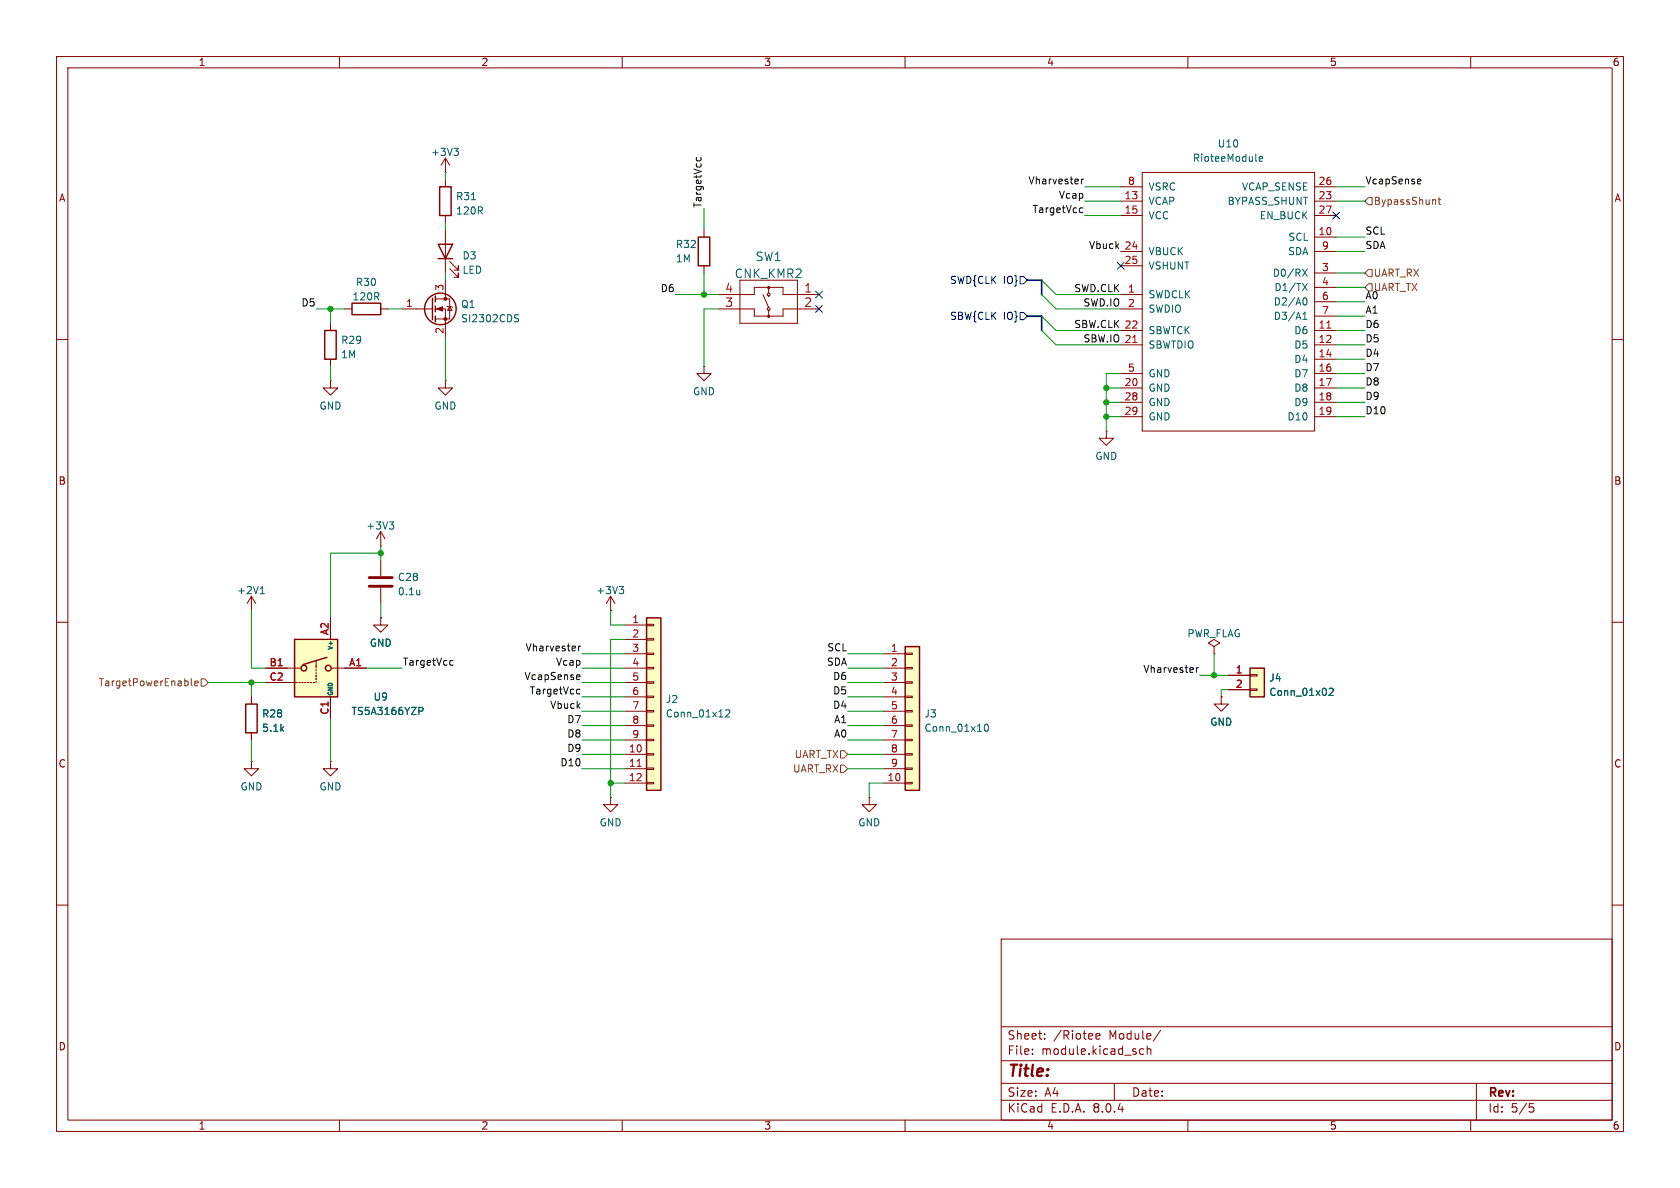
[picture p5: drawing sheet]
<svg xmlns="http://www.w3.org/2000/svg" width="297mm" height="210mm" viewBox="0 0 297 210" stroke-linecap="round" stroke-linejoin="round" font-family="sans-serif">
<g fill="none" stroke="#840000" stroke-width=".18">
<path d="M10 10h277v190h-277zM12 12h273v186h-273zM60 10v2M110 10v2M160 10v2M210 10v2M260 10v2M78.7 31.8v1.2M78.7 38.1v1.3M10 60h2M61 54.6h1.2M67.3 54.6h1.3"/>
<path d="M285 60h2M10 110h2M67.3 109.2v1.3h1.3l-1.3 1.3-1.3-1.3h1.3M67.3 109.2h.1M285 110h2M10 160h2M285 160h2M177 166h108v32h-108zM60 198v2M110 198v2M160 198v2M177 194.5h108"/>
<path d="M177 191.5h108M177 187.5h108M177 181.5h108M182.5 186.3v.1M182.5 185.5v.1M184.7 183.6v.1M184.7 182.8v.1M193.7 183.2l.8-.1-.1-.3-.4-.1-.3 .2 .1 .7h.6M197 191.5v3M202.2 185.5l-.5-.1-.2 .3v.4l.1 .2h.6M202.8 185.5l.2-.1 .4 .1 .1 .9M202.8 184.9v1.5"/>
<path d="M205.2 182.1l-1.3 2M210 198v2M260 198v2M261 191.5v6.5M270.4 195.1h.7M270.5 195.7h.4l.3 .3-.2 .5-.5 .1"/>
</g>
<path d="M77.7 33h2.1v5.1h-2.1zM62.2 53.6h5.1v2h-5.1z" fill="none" stroke="#840000" stroke-width=".25"/>
<path d="M83.4 35.3h.7" fill="none" stroke="#006464" stroke-width=".18"/>
<path d="M160 114.3h2.6v25.4h-2.6z" fill="#ffffc2"/>
<g fill="none" stroke="#840000" stroke-width=".18">
<path d="M78.7 40.6v7.7M79.5 47.5l1.5 1.5v-.7v.7h-.7M79.5 46.2l1.5 1.6v-.8v.8h-.7M156.2 115.6h3.8M156.2 118.1h3.8M160 118h1.3v.2h-1.3zM160 115.4h1.3v.3h-1.3zM44.4 134.6v1.3h1.3l-1.3 1.3-1.2-1.3h1.2M44.4 134.6h.1M58.4 134.6v1.3h1.3l-1.3 1.3-1.3-1.3h1.3M58.4 134.6h.1M156.2 138.4h3.8"/>
<path d="M156.2 120.7h3.8M156.2 123.2h3.8M156.2 125.7h3.8M156.2 128.3h3.8M156.2 130.8h3.8M156.2 133.4h3.8M156.2 135.9h3.8M160 138.3h1.3v.3h-1.3zM160 135.8h1.3v.2h-1.3zM160 133.2h1.3v.3h-1.3zM160 130.7h1.3v.2h-1.3zM160 128.1h1.3v.3h-1.3z"/>
<path d="M160 125.6h1.3v.3h-1.3zM160 123.1h1.3v.2h-1.3zM160 120.5h1.3v.3h-1.3zM215.9 123.2v1.3h1.3l-1.3 1.2-1.3-1.2h1.3M215.9 123.2h.1"/>
</g>
<path d="M77.5 43.2h2.5l-1.3 2.5zM77.5 45.7h2.5M160 114.3h2.6v25.4h-2.6z" fill="none" stroke="#840000" stroke-width=".25"/>
<path d="M174.2 128.1l.1-.1a.68 .68 0 0 1 .5 .6 .68 .68 0 0 1-.5 .7 .84 .84 0 0 1-.1-1.2z" fill="none" stroke="#006464" stroke-width=".18"/>
<path d="M52.1 113h7.6v10.2h-7.6z" fill="#ffffc2"/>
<g fill="none" stroke="#840000" stroke-width=".18">
<path d="M78.7 30.5h.1M78.7 27.9l-.7 1.3M78.7 27.9v2.6M78.7 27.9l.8 1.3M198.1 35.6h3.8M198.1 38.1h3.8M198.1 33h3.8M201.9 30.5h30.5v45.7h-30.5zM232.4 35.6h3.8M232.4 38.1h3.8M232.4 33h3.8M58.4 57.2v1.2"/>
<path d="M124.5 40.6v1.3M124.5 47v1.3M127 52.1h6.3v-1.3h5.1v1.3h6.4M127 54.6h6.3v1.3h5.1v-1.3h6.4M130.8 49.5h10.2v7.7h-10.2zM134.9 52.1l1 2.3M135.9 50.8v1M135.9 54.9v1M198.1 52.1h3.8M198.1 58.4h3.8M198.1 54.6h3.8M198.1 44.5h3.8"/>
<path d="M198.1 47h3.8M232.4 41.9h3.8M232.4 58.4h3.8M232.4 44.5h3.8M232.4 48.3h3.8M232.4 50.8h3.8M232.4 53.3h3.8M232.4 55.9h3.8M58.4 63.5v1.3M78.7 67.3v1.3h1.3l-1.3 1.3-1.2-1.3h1.2M78.7 67.3h.1M124.5 64.8v1.2h1.2l-1.2 1.3-1.3-1.3h1.3"/>
<path d="M124.5 64.8h.1M198.1 61h3.8M198.1 66h3.8M198.1 68.6h3.8M198.1 71.1h3.8M198.1 73.7h3.8M232.4 61h3.8M232.4 63.5h3.8M232.4 66h3.8M232.4 68.6h3.8M232.4 71.1h3.8M232.4 73.7h3.8"/>
<path d="M67.3 96.5h.1M67.3 94v2.5M67.3 99.1v2.8M67.3 94l-.8 1.3M67.3 94l.8 1.3M44.4 105.4v2.6M44.4 105.4l-.7 1.3M44.4 105.4l.8 1.3M47 118.1h6.1M55.9 116.8v1.3M55.9 118.4v.2M55.9 118.9v.2"/>
<path d="M55.9 119.4v.2M55.9 119.9v.2M58.4 109.2v3.8M58.7 118.1h6.1M67.3 103.9v2.8M214.6 114.3l1-.6-1-.7-1 .7 1 .6v1.3M214.6 115.6h.1M44.4 123.2v1.3M44.4 129.5v1.3M47 120.7h5.6M52.8 120.7h.3M53.3 120.7h.3"/>
<path d="M53.8 120.7h.3M54.4 120.7h.2M54.9 120.7h.2M55.4 120.7h.2M55.9 120.4v.3M58.4 123.2v3.8M107.9 141v1.2h1.3l-1.3 1.3-1.2-1.3h1.2M107.9 141h.1M153.7 141v1.2h1.2l-1.2 1.3-1.3-1.3h1.3M153.7 141h.1"/>
<circle cx="135.9" cy="54.6" r=".25"/>
<circle cx="135.9" cy="52.1" r=".25"/>
</g>
<g fill="none" stroke="#840000" stroke-width=".25">
<path d="M57.4 58.4h2v5.1h-2zM123.4 41.9h2.1v5.1h-2.1zM52.1 113h7.6v10.2h-7.6zM57.8 116.2l-4.2 1.3M43.4 124.5h2.1v5h-2.1z"/>
<circle cx="135.9" cy="50.8" r=".13"/>
<circle cx="135.9" cy="55.9" r=".13"/>
<circle cx="53.7" cy="118.1" r=".51"/>
<circle cx="58" cy="118.1" r=".51"/>
</g>
<g fill="none" stroke="#006464" stroke-width=".18">
<path d="M80.3 26.2h.7l-.4 .5M80.8 26.7l.2 .2v.3l-.2 .3M222.6 28.1l.6-.1v-.3h-.4l-.2 .2 .1 .6h.5M230.3 47.6l.8 1.2M230.3 50.1l.8 1.3M230.3 56.5h.8M230.3 55.6l.4-.4v1.3M230.5 52.7l.1-.1a.68 .68 0 0 1 .5 .7 .68 .68 0 0 1-.5 .6h-.1M231.1 47.6l-.8 1.2M231.1 50.1l-.8 1.3M68.8 92.3h.8l-.4 .4M69.4 92.7l.2 .3v.3l-.2 .2"/>
<path d="M46 105h.7M46.1 104l.3-.3v1.3M74.2 104.3v.9M74.2 105v.1M74.1 125h.4l.3 .3-.1 .3-.6 .1"/>
</g>
<path d="M234.6 58h.7M200.3 60.5h.7" fill="none" stroke="#a90000" stroke-width=".18"/>
<g fill="#840000" stroke="#840000" stroke-width=".18">
<circle cx="135.9" cy="56" r=".13"/>
<circle cx="135.9" cy="54.9" r=".06"/>
<circle cx="135.9" cy="52.3" r=".06"/>
<circle cx="135.9" cy="50.9" r=".13"/>
</g>
<path d="M65.3 103.6h4M65.3 102.1h4" fill="none" stroke="#840000" stroke-width=".51"/>
<path d="M221 118.1h2.5v5.1h-2.5z" fill="#ffffc2"/>
<path d="M58.4 67.3v1.3h1.3l-1.3 1.3-1.3-1.3h1.3M58.4 67.3h.1M195.6 76.2v1.3h1.2l-1.2 1.2-1.3-1.2h1.3M195.6 76.2h.1M107.9 108h.1M107.9 105.4l-.7 1.3M107.9 105.4v2.6M107.9 105.4l.8 1.3M217.2 119.4h3.8M221 119.3h1.2v.2h-1.2zM217.2 121.9h3.8M221 121.8h1.2v.2h-1.2z" fill="none" stroke="#840000" stroke-width=".18"/>
<path d="M221 118.1h2.5v5.1h-2.5z" fill="none" stroke="#840000" stroke-width=".25"/>
<path d="M109.5 103.7h.7l-.4 .5M110 104.2l.2 .2v.3l-.2 .3M235 121.8l.5-.1 .2 .3-.8 .9h.8" fill="none" stroke="#006464" stroke-width=".18"/>
<path d="M114.3 109.2h2.5v30.5h-2.5z" fill="#ffffc2"/>
<g fill="none" stroke="#840000" stroke-width=".18">
<path d="M71.1 54.6h5.4M77 54.6h1.7v5.1M77 52.8h2.5v3.6h-2.5M78.7 49.5v3.3M79 54.1l.1 .1h.8l.1 .2M79.5 54.2l.4 .7h-.8zM47 118.1h3.8M58.4 109.2v3.8M61 118.1h3.8M67.3 109.2h.1M110.5 110.5h3.8M110.5 113h3.8"/>
<path d="M110.5 115.6h3.8M110.5 118.1h3.8M114.3 118h1.3v.2h-1.3zM114.3 115.4h1.3v.3h-1.3zM114.3 112.9h1.3v.3h-1.3zM114.3 110.4h1.3v.2h-1.3zM217.2 119.4h3.8M44.4 123.2v1.3M44.4 129.5v1.3M47 120.7h3.8M58.4 123.2v3.8M110.5 133.4h3.8"/>
<path d="M110.5 135.9h3.8M110.5 138.4h3.8M110.5 120.7h3.8M110.5 123.2h3.8M110.5 125.7h3.8M110.5 128.3h3.8M110.5 130.8h3.8M114.3 138.3h1.3v.3h-1.3zM114.3 135.8h1.3v.2h-1.3zM114.3 133.2h1.3v.3h-1.3zM114.3 130.7h1.3v.2h-1.3zM114.3 128.1h1.3v.3h-1.3z"/>
<path d="M114.3 125.6h1.3v.3h-1.3zM114.3 123.1h1.3v.2h-1.3zM114.3 120.5h1.3v.3h-1.3zM215.9 123.2h.1M217.2 121.9h3.8"/>
</g>
<g fill="none" stroke="#840000" stroke-width=".25">
<path d="M76.5 52.7v3.8M77 52.3v1M77 54.1v1M77 55.9v1M114.3 109.2h2.5v30.5h-2.5z"/>
<circle cx="77.9" cy="54.6" r="2.79"/>
</g>
<path d="M112.6 135.5h.8" fill="none" stroke="#a90000" stroke-width=".18"/>
<path d="M91.2 56.2l.4 .1 .1 .3-.3 .3h-.3M91.2 55.6l.5 .1M74.1 125h.4l.3 .3-.1 .3-.6 .1M128.3 125.6l.5-.1 .2 .3-.8 .9h.8M235 121.8l.5-.1 .2 .3-.8 .9h.8" fill="none" stroke="#006464" stroke-width=".18"/>
<g fill="#840000" stroke="#840000" stroke-width=".18">
<path d="M77.2 54.6l1-.4v.8z"/>
<circle cx="78.7" cy="56.4" r=".25"/>
<circle cx="78.7" cy="52.8" r=".25"/>
</g>
<path d="M235.6 37.5l1.2 1.2M236.8 37.5l-1.2 1.2M144.2 54l1.2 1.2M144.2 51.5l1.2 1.2M145.4 54l-1.2 1.2M145.4 51.5l-1.2 1.2M180.3 48.9h.7l.6 .6-.6 .7h-.7zM180.3 55.2h.7l.6 .7-.6 .6h-.7zM197.5 46.4l1.2 1.2M198.7 46.4l-1.2 1.2" fill="none" stroke="#000084" stroke-width=".18"/>
<path d="M241.9 34.9h.7v1.3h-.7l-.6-.6zM253.7 35.4l.1 .7M254.2 35.3h.5M254.4 34.9v1.1l.3 .1M241.9 47.6h.7v1.3h-.7l-.6-.6zM241.9 50.2h.7v1.2h-.7l-.6-.6zM33.8 120v1l.2 .2M34.4 120.8l.6-.1v-.3h-.4l-.2 .2 .1 .6h.5M35.6 120h.6l.6 .7-.6 .6h-.6zM148.6 132.7h.6l.7 .7-.7 .6h-.6zM148.6 135.3h.6l.7 .6-.7 .6h-.6z" fill="none" stroke="#725600" stroke-width=".18"/>
<g fill="none" stroke="#0f0f0f" stroke-width=".18">
<path d="M123.2 27.8l-.1 .4M123.9 27.8v.4M191.1 36.7l.3 .1M191.2 31.7v.8M191.4 37.5l-.3 .1M191.5 31.7l-.3 .2M250.8 31.7h.3l.1 .3-.6 .1M251.1 32.4l-.3 .1M79.7 116.8h.4M80.1 117.5l-.4 .1M102.1 119.3l.4 .1v.2l-.6 .1M102.3 114.2v.9"/>
<path d="M102.6 114.2l-.3 .3M211.5 118v.9M211.9 118l-.4 .3M102.2 121.8l.3 .1M102.5 120.1h-.4M102.5 122.6l-.3 .1"/>
</g>
<path d="M181.6 55.9h2.5v2.5M181.6 49.5h2.5v2.6" fill="none" stroke="#000084" stroke-width=".3"/>
<g fill="none" stroke="#009600" stroke-width=".18">
<path d="M78.7 30.5v1.3M78.7 39.4v1.2M124.5 36.8v3.8M191.8 35.6h6.3M191.8 33h6.3M191.8 38.1h6.3M236.2 35.6h5.1M236.2 33h5.1M55.9 54.6h5.1M58.4 54.6v2.6M68.6 54.6h2.5M78.7 48.3v1.2"/>
<path d="M78.7 59.7v7.6M119.4 52.1h7.6M124.5 48.3v3.8M127 54.6h-2.5v10.2M184.1 49.5l2.6 2.6h11.4M184.1 55.9l2.6 2.5h11.4M184.1 58.4l2.6 2.6h11.4M184.1 52.1l2.6 2.5h11.4M236.2 55.9h5.1M236.2 58.4h5.1M236.2 53.3h5.1M236.2 44.5h5.1"/>
<path d="M236.2 48.3h5.1M236.2 50.8h5.1M236.2 41.9h5.1M58.4 64.8v2.5M195.6 68.6h2.5M195.6 73.7h2.5M195.6 71.1h2.5M198.1 66h-2.5v10.2M236.2 61h5.1M236.2 68.6h5.1M236.2 66h5.1M236.2 73.7h5.1"/>
<path d="M236.2 71.1h5.1M236.2 63.5h5.1M67.3 97.8h-8.9v11.4M67.3 96.5v2.6M44.4 108v10.1h2.6M64.8 118.1h6.3M67.3 106.7v2.5M102.9 118.1h7.6M102.9 115.6h7.6M107.9 108v2.5h2.6M110.5 113h-2.6v28M149.9 118.1h6.3"/>
<path d="M149.9 115.6h6.3M212.1 119.4h5.1M214.6 115.6v3.8M36.8 120.7h10.2M44.4 120.7v2.5M44.4 130.8v3.8M58.4 127v7.6M102.9 125.7h7.6M102.9 135.9h7.6M102.9 133.4h7.6M102.9 128.3h7.6M102.9 120.7h7.6"/>
<path d="M102.9 130.8h7.6M102.9 123.2h7.6M107.9 138.4h2.6M149.9 125.7h6.3M149.9 135.9h6.3M149.9 133.4h6.3M149.9 128.3h6.3M149.9 120.7h6.3M149.9 130.8h6.3M149.9 123.2h6.3M156.2 138.4h-2.5v2.6M217.2 121.9h-1.3v1.3"/>
</g>
<g fill="#009600" stroke="#009600" stroke-width=".18">
<circle cx="107.9" cy="138.4" r=".46"/>
<circle cx="67.3" cy="97.8" r=".46"/>
<circle cx="44.4" cy="120.7" r=".46"/>
<circle cx="214.6" cy="119.4" r=".46"/>
<circle cx="195.6" cy="73.7" r=".46"/>
<circle cx="195.6" cy="71.1" r=".46"/>
<circle cx="195.6" cy="68.6" r=".46"/>
<circle cx="124.5" cy="52.1" r=".46"/>
<circle cx="58.4" cy="54.6" r=".46"/>
</g>
<text font-size="2.8" fill="#840000" x="178" y="190.9">Title:</text>
<g font-size="2.1" fill="#006464">
<text x="133.5" y="46.4">SW1</text>
<text x="129.8" y="49.4">CNK_KMR2</text>
</g>
<g font-size="2.1" fill="#a90000">
<text x="128.1" y="51.8">4</text>
<text x="142.1" y="51.8">1</text>
<text x="128.1" y="54.4">3</text>
<text x="142.1" y="54.4">2</text>
</g>
<g font-size="2.1" fill="#840000">
<text x="178" y="184">Sheet:</text>
<text x="186.2" y="184">/Riotee</text>
<text x="196.1" y="184">Module/</text>
<text x="178" y="186.7">File:</text>
<text x="184.1" y="186.7">module.kicad_sch</text>
<text x="178" y="196.9">KiCad</text>
<text x="178" y="194.1">Size:</text>
<text x="184.7" y="194.1">A4</text>
<text x="185.7" y="196.9">E.D.A.</text>
<text x="193.3" y="196.9">8.0.4</text>
<text x="200" y="194.1">Date:</text>
<text x="263" y="194.3">Rev:</text>
<text x="263" y="196.9">Id:</text>
<text x="267.1" y="196.9">5/5</text>
</g>
<g font-size="1.8" fill="#840000">
<text x="35" y="11.9">1</text>
<text x="85" y="11.9">2</text>
<text x="135" y="11.9">3</text>
<text x="185" y="11.9">4</text>
<text x="235" y="11.9">5</text>
<text x="285" y="11.9">6</text>
<text x="10.3" y="35.9">A</text>
<text x="285.3" y="35.9">A</text>
<text x="10.3" y="85.9">B</text>
<text x="285.3" y="85.9">B</text>
<text x="10.3" y="135.9">C</text>
<text x="285.3" y="135.9">C</text>
<text x="10.3" y="185.9">D</text>
<text x="285.3" y="185.9">D</text>
<text x="35" y="199.9">1</text>
<text x="85" y="199.9">2</text>
<text x="135" y="199.9">3</text>
<text x="185" y="199.9">4</text>
<text x="235" y="199.9">5</text>
<text x="285" y="199.9">6</text>
</g>
<g font-size="1.8" fill="#006464">
<text x="76.1" y="27.8">+3V3</text>
<text x="210.8" y="28.8">RioteeModule</text>
<text x="215.2" y="26.3">U10</text>
<text x="80.5" y="35.6">R31</text>
<text x="202.9" y="33.9">VSRC</text>
<text x="219.5" y="33.9">VCAP_SENSE</text>
<text x="80.5" y="38.1">120R</text>
<text x="202.9" y="36.4">VCAP</text>
<text x="202.9" y="39">VCC</text>
<text x="216.9" y="36.4">BYPASS_SHUNT</text>
<text x="222.6" y="39">EN_BUCK</text>
<text x="81.7" y="46.1">D3</text>
<text x="119.4" y="46.6">1M</text>
<text x="119.4" y="44">R32</text>
<text x="202.9" y="45.3">VBUCK</text>
<text x="202.9" y="47.9">VSHUNT</text>
<text x="227.6" y="45.3">SDA</text>
<text x="227.7" y="42.8">SCL</text>
<text x="62.2" y="53.3">120R</text>
<text x="62.8" y="50.8">R30</text>
<text x="81.7" y="48.6">LED</text>
<text x="202.9" y="52.9">SWDCLK</text>
<text x="224.9" y="49.1">D0/RX</text>
<text x="225.2" y="51.7">D1/TX</text>
<text x="81.4" y="54.6">Q1</text>
<text x="81.4" y="57.2">SI2302CDS</text>
<text x="202.9" y="55.5">SWDIO</text>
<text x="202.9" y="59.3">SBWTCK</text>
<text x="225.1" y="54.2">D2/A0</text>
<text x="225.1" y="56.7">D3/A1</text>
<text x="228.7" y="59.3">D6</text>
<text x="60.2" y="63.5">1M</text>
<text x="60.2" y="61">R29</text>
<text x="202.9" y="61.8">SBWTDIO</text>
<text x="228.7" y="61.8">D5</text>
<text x="228.7" y="64.4">D4</text>
<text x="122.4" y="70.1">GND</text>
<text x="202.9" y="69.4">GND</text>
<text x="202.9" y="72">GND</text>
<text x="202.9" y="66.9">GND</text>
<text x="228.7" y="66.9">D7</text>
<text x="228.7" y="69.4">D8</text>
<text x="228.7" y="72">D9</text>
<text x="56.4" y="72.6">GND</text>
<text x="76.7" y="72.6">GND</text>
<text x="202.9" y="74.5">GND</text>
<text x="227.5" y="74.5">D10</text>
<text x="193.5" y="81.5">GND</text>
<text x="64.7" y="93.8">+3V3</text>
<text x="41.8" y="105.2">+2V1</text>
<text x="70.2" y="102.9">C28</text>
<text x="70.2" y="105.4">0.1u</text>
<text x="105.3" y="105.2">+3V3</text>
<text x="209.8" y="112.9">PWR_FLAG</text>
<text x="65.3" y="114.5">GND</text>
<text x="65.9" y="124.1">U9</text>
<text x="117.6" y="124.5">J2</text>
<text x="224.3" y="120.7">J4</text>
<text x="224.3" y="123.2">Conn_01x02</text>
<text x="46.2" y="129.6">5.1k</text>
<text x="46.2" y="127">R28</text>
<text x="62" y="126.6">TS5A3166YZP</text>
<text x="117.6" y="127">Conn_01x12</text>
<text x="163.3" y="127">J3</text>
<text x="163.3" y="129.6">Conn_01x10</text>
<text x="213.9" y="128.5">GND</text>
<text x="42.4" y="139.9">GND</text>
<text x="56.4" y="139.9">GND</text>
<text x="105.9" y="146.3">GND</text>
<text x="151.6" y="146.3">GND</text>
</g>
<g font-size="1.8" fill="#0f0f0f">
<text x="181.7" y="32.7">Vharvester</text>
<text x="187.1" y="35.2">Vcap</text>
<text x="241.3" y="32.7">VcapSense</text>
<text x="124.1" y="36.8" transform="rotate(-90 124.1 36.8)">TargetVcc</text>
<text x="182.4" y="37.8">TargetVcc</text>
<text x="241.3" y="41.6">SCL</text>
<text x="192.4" y="44.1">Vbuck</text>
<text x="241.3" y="44.1">SDA</text>
<text x="116.7" y="51.7">D6</text>
<text x="189.8" y="51.7">SWD.CLK</text>
<text x="241.3" y="53">A0</text>
<text x="53.2" y="54.3">D5</text>
<text x="189.8" y="58.1">SBW.CLK 22</text>
<text x="191.4" y="54.3">SWD.IO</text>
<text x="241.3" y="58.1">D6</text>
<text x="241.3" y="55.5">A1</text>
<text x="191.4" y="60.6">SBW.IO 21</text>
<text x="241.3" y="63.2">D4</text>
<text x="241.3" y="60.6">D5</text>
<text x="241.3" y="65.7">D7</text>
<text x="241.3" y="68.2">D8</text>
<text x="241.3" y="70.8">D9</text>
<text x="241.3" y="73.3">D10</text>
<text x="71.1" y="117.8">TargetVcc</text>
<text x="92.8" y="115.2">Vharvester</text>
<text x="98.2" y="117.8">Vcap</text>
<text x="146.1" y="117.8">SDA</text>
<text x="146.1" y="115.2">SCL</text>
<text x="202" y="119">Vharvester</text>
<text x="92.6" y="120.3">VcapSense</text>
<text x="93.5" y="122.8">TargetVcc</text>
<text x="97.2" y="125.4">Vbuck</text>
<text x="147.2" y="120.3">D6</text>
<text x="147.2" y="122.8">D5</text>
<text x="147.2" y="125.4">D4</text>
<text x="100.2" y="130.5">D8</text>
<text x="100.2" y="127.9">D7</text>
<text x="147.4" y="130.5">A0</text>
<text x="147.4" y="127.9">A1</text>
<text x="99" y="135.5">D10</text>
<text x="100.2" y="133">D9</text>
</g>
<g font-size="1.8" fill="#a90000">
<text x="198.7" y="35.3">13</text>
<text x="199.3" y="32.8">8</text>
<text x="233" y="35.3">23</text>
<text x="233" y="32.8">26</text>
<text x="198.7" y="37.8">15</text>
<text x="233" y="41.7">10</text>
<text x="233" y="37.8">27</text>
<text x="198.7" y="44.2">24</text>
<text x="198.7" y="46.7">25</text>
<text x="233.6" y="44.2">9</text>
<text x="78.5" y="51.5" transform="rotate(-90 78.5 51.5)">3</text>
<text x="199.3" y="51.8">1</text>
<text x="233.6" y="48">3</text>
<text x="233.6" y="50.5">4</text>
<text x="233.6" y="53.1">6</text>
<text x="71.7" y="54.4">1</text>
<text x="78.5" y="59.1" transform="rotate(-90 78.5 59.1)">2</text>
<text x="199.3" y="54.4">2</text>
<text x="233" y="58.2">11</text>
<text x="233.6" y="55.6">7</text>
<text x="199.3" y="65.8">5</text>
<text x="233" y="60.7">12</text>
<text x="233" y="63.2">14</text>
<text x="233" y="65.8">16</text>
<text x="198.7" y="68.3">20</text>
<text x="198.7" y="70.9">28</text>
<text x="233" y="68.3">17</text>
<text x="233" y="70.9">18</text>
<text x="198.7" y="73.4">29</text>
<text x="233" y="73.4">19</text>
<text x="58.2" y="112.4" transform="rotate(-90 58.2 112.4)">A2</text>
<text x="111.7" y="110.2">1</text>
<text x="111.7" y="112.8">2</text>
<text x="47.6" y="117.9">B1</text>
<text x="61.6" y="117.9">A1</text>
<text x="111.7" y="115.3">3</text>
<text x="111.7" y="117.9">4</text>
<text x="157.4" y="115.3">1</text>
<text x="157.4" y="117.9">2</text>
<text x="218.4" y="119.1">1</text>
<text x="47.6" y="120.4">C2</text>
<text x="111.7" y="120.4">5</text>
<text x="111.7" y="122.9">6</text>
<text x="111.7" y="125.5">7</text>
<text x="157.4" y="120.4">3</text>
<text x="157.4" y="122.9">4</text>
<text x="157.4" y="125.5">5</text>
<text x="218.4" y="121.7">2</text>
<text x="58.2" y="126.4" transform="rotate(-90 58.2 126.4)">C1</text>
<text x="111.7" y="128">8</text>
<text x="111.7" y="130.6">9</text>
<text x="157.4" y="128">6</text>
<text x="157.4" y="130.6">7</text>
<text x="111.1" y="133.1">10</text>
<text x="111.1" y="135.6">11</text>
<text x="157.4" y="133.1">8</text>
<text x="157.4" y="135.6">9</text>
<text x="111.1" y="138.2">12</text>
<text x="156.8" y="138.2">10</text>
</g>
<g font-size="1.8" fill="#725600">
<text x="242.8" y="36.4">BypassShunt</text>
<text x="242.8" y="49.1">UART_RX</text>
<text x="242.8" y="51.7">UART_TX</text>
<text x="17.3" y="121.5">TargetPowerEnable</text>
<text x="140.1" y="136.8">UART_RX</text>
<text x="140.4" y="134.2">UART_TX</text>
</g>
<g font-size="1.8" fill="#000084">
<text x="167.9" y="50.4">SWD{CLK</text>
<text x="177.4" y="50.4">IO}</text>
<text x="167.9" y="56.7">SBW{CLK</text>
<text x="177.4" y="56.7">IO}</text>
</g>
<g font-size="1.1" fill="#006464">
<text x="59" y="115.1" transform="rotate(-90 59 115.1)">V+</text>
<text x="59" y="123.1" transform="rotate(-90 59 123.1)">GND</text>
</g>
</svg>
